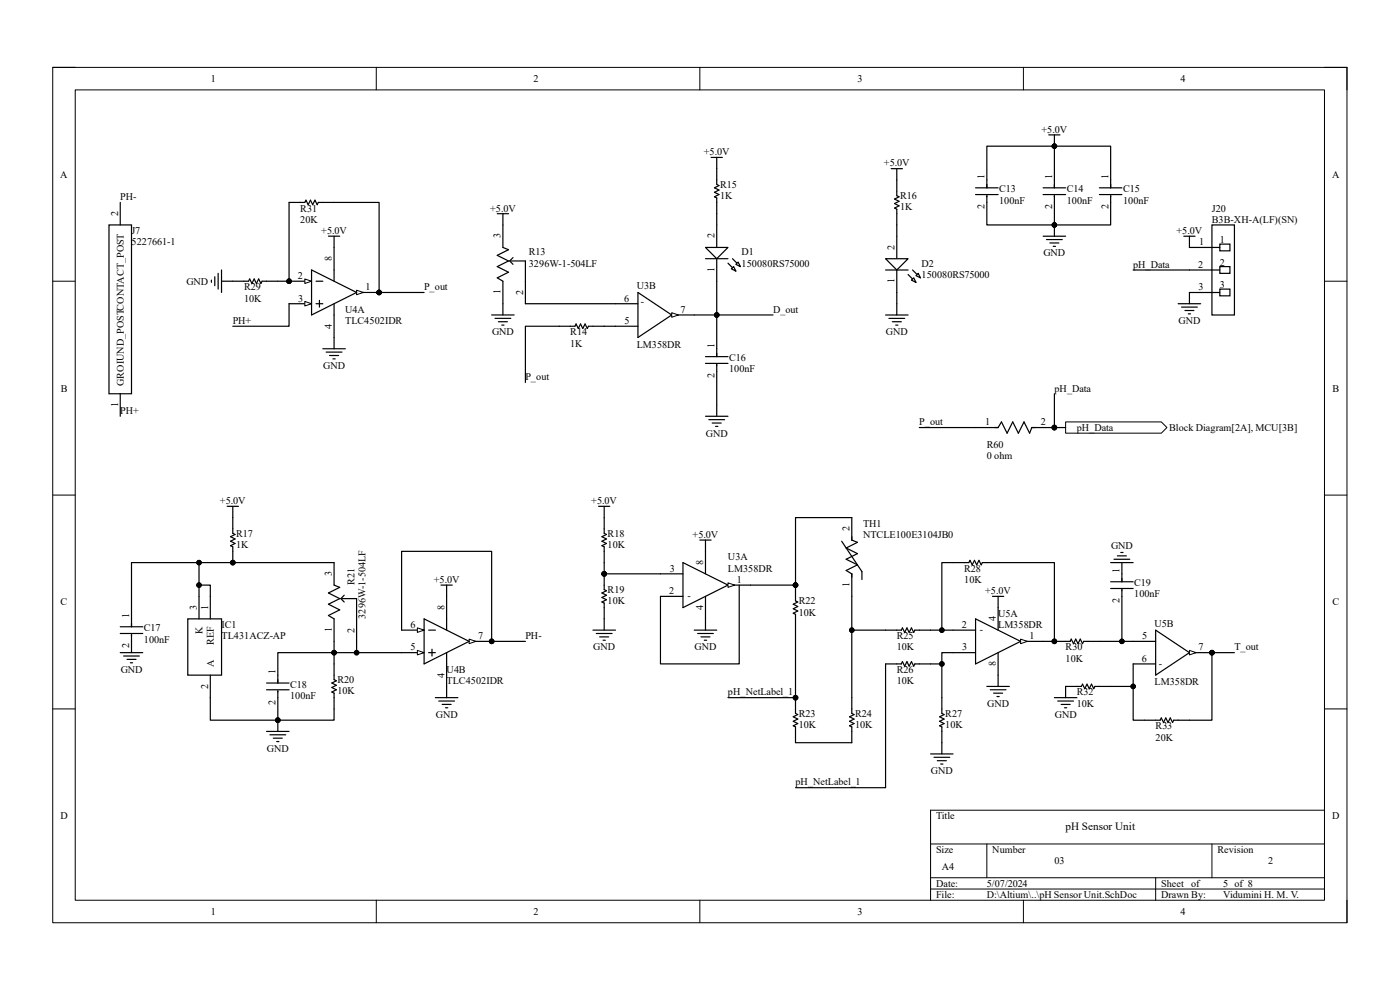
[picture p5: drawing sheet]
<svg xmlns="http://www.w3.org/2000/svg" width="297mm" height="210mm" viewBox="0 0 297 210" stroke-linecap="round" stroke-linejoin="round" font-family="sans-serif">
<path d="M11.2 14.3h274.6v181.4h-274.6z" fill="none" stroke="#000" stroke-width=".21"/>
<path d="M16 19.1h265v171.9h-265z" fill-rule="evenodd" fill="#fff"/>
<g fill="none" stroke="#000" stroke-width=".21">
<path d="M11.2 14.3h4.8M16 19.1h265v171.9h-265zM79.8 14.3v4.8M148.5 14.3v4.8M217.1 14.3v4.8M281 14.3h4.8v4.8M11.2 59.7h4.8M281 59.7h4.8M11.2 105h4.8M281 105h4.8M11.2 150.4h4.8M281 150.4h4.8"/>
<path d="M197.4 179h83.6M209.4 179v7.2M257.1 179v7.2M281 171.9h-83.6v19.1M79.8 191v4.7M148.5 191v4.7M197.4 186.2h83.6M197.4 188.6h83.6M217.1 191v4.7M245.2 186.2v4.8M285.8 191v4.7"/>
<circle cx="61.3" cy="59.7" r=".48"/>
<circle cx="80.4" cy="62" r=".48"/>
</g>
<g fill="#000">
<circle cx="61.3" cy="59.7" r=".48"/>
<circle cx="80.4" cy="62" r=".48"/>
</g>
<path d="M75.6 62h4.8" fill="none" stroke="#000" stroke-width=".25"/>
<path d="M75.6 61.6l1.5 .4-1.5 .5z" fill="#fff"/>
<g fill="none" stroke="#000" stroke-width=".21">
<path d="M75.6 61.6l1.5 .4-1.5 .5z"/>
<circle cx="80.4" cy="62" r=".48"/>
</g>
<circle cx="80.4" cy="62" r=".48" fill="#000"/>
<path d="M61.3 64.4h4.8" fill="none" stroke="#000" stroke-width=".25"/>
<path d="M64.7 64l1.4 .4-1.4 .5z" fill="#fff"/>
<path d="M64.7 64l1.4 .4-1.4 .5z" fill="none" stroke="#000" stroke-width=".21"/>
<path d="M61.3 59.7h4.8" fill="none" stroke="#000" stroke-width=".25"/>
<path d="M64.7 59.2l1.4 .5-1.4 .4z" fill="#fff"/>
<g fill="none" stroke="#000" stroke-width=".21">
<path d="M64.7 59.2l1.4 .5-1.4 .4z"/>
<circle cx="61.3" cy="59.7" r=".48"/>
<circle cx="104.3" cy="136.1" r=".48"/>
</g>
<g fill="#000">
<circle cx="61.3" cy="59.7" r=".48"/>
<circle cx="104.3" cy="136.1" r=".48"/>
</g>
<path d="M66.1 57.3l9.5 4.7-9.5 4.8zM67.1 59.7h1.4M70.9 52.5v7.2M67.1 64.4h1.4M67.8 63.7v1.4M70.9 64.4v7.2M99.5 136.1h4.8" fill="none" stroke="#000" stroke-width=".25"/>
<path d="M99.5 135.6l1.5 .5-1.5 .4z" fill="#fff"/>
<g fill="none" stroke="#000" stroke-width=".21">
<path d="M99.5 135.6l1.5 .5-1.5 .4z"/>
<circle cx="104.3" cy="136.1" r=".48"/>
</g>
<circle cx="104.3" cy="136.1" r=".48" fill="#000"/>
<path d="M85.2 138.5h4.8" fill="none" stroke="#000" stroke-width=".25"/>
<path d="M88.5 138l1.5 .5-1.5 .4z" fill="#fff"/>
<path d="M88.5 138l1.5 .5-1.5 .4z" fill="none" stroke="#000" stroke-width=".21"/>
<path d="M85.2 133.7h4.8" fill="none" stroke="#000" stroke-width=".25"/>
<path d="M88.5 133.2l1.5 .5-1.5 .4z" fill="#fff"/>
<path d="M88.5 133.2l1.5 .5-1.5 .4z" fill="none" stroke="#000" stroke-width=".21"/>
<path d="M144.9 119.3l9.5 4.8-9.5 4.8zM90 131.3l9.5 4.8-9.5 4.7zM90.9 133.7h1.5M90.9 138.5h1.5M91.6 137.7v1.5M94.8 126.5v7.2M94.8 138.5v7.1M140.1 121.7h4.8M140.1 126.5h4.8M154.4 124.1h4.8" fill="none" stroke="#000" stroke-width=".25"/>
<path d="M154.4 123.6l1.5 .5-1.5 .5z" fill="#fff"/>
<g fill="none" stroke="#000" stroke-width=".21">
<path d="M154.4 123.6l1.5 .5-1.5 .5z"/>
<circle cx="257.1" cy="138.5" r=".48"/>
</g>
<path d="M149.7 117v4.7M149.7 126.5v4.8M240.4 136.1h4.8M245.2 133.7l7.1 4.8-7.1 4.7zM252.3 138.5h4.8M240.4 140.8h4.8" fill="none" stroke="#000" stroke-width=".25"/>
<circle cx="257.1" cy="138.5" r=".48" fill="#000"/>
<path d="M252.3 138l1.5 .5-1.5 .4z" fill="#fff"/>
<g fill="none" stroke="#000" stroke-width=".21">
<path d="M252.3 138l1.5 .5-1.5 .4z"/>
<circle cx="257.1" cy="138.5" r=".48"/>
</g>
<circle cx="257.1" cy="138.5" r=".48" fill="#000"/>
<path d="M202.2 138.5h4.8M202.2 133.7h4.8M207 131.3l9.5 4.8-9.5 4.7zM216.5 136.1h4.8" fill="none" stroke="#000" stroke-width=".25"/>
<path d="M216.5 135.6l1.5 .5-1.5 .4z" fill="#fff"/>
<path d="M216.5 135.6l1.5 .5-1.5 .4z" fill="none" stroke="#000" stroke-width=".21"/>
<path d="M130.6 69.2h4.7M130.6 64.4h4.7M135.3 62l7.2 4.8-7.2 4.8zM142.5 66.8h4.8M211.8 128.9v4.8M211.8 138.5v4.7" fill="none" stroke="#000" stroke-width=".25"/>
<path d="M142.5 66.3l1.4 .5-1.4 .5z" fill="#fff"/>
<g fill="none" stroke="#000" stroke-width=".21">
<path d="M142.5 66.3l1.4 .5-1.4 .5z"/>
<circle cx="223.7" cy="31" r=".48"/>
<circle cx="223.7" cy="47.7" r=".48"/>
<circle cx="128.2" cy="121.7" r=".48"/>
<circle cx="168.8" cy="124.1" r=".48"/>
<circle cx="223.7" cy="136.1" r=".48"/>
<circle cx="168.8" cy="148" r=".48"/>
</g>
<g fill="none" stroke="#000" stroke-width=".25">
<path d="M150.9 33.4h2.3M152.1 33.4v5.7l.4 .3-.9 .4 .9 .5-.9 .5 .9 .5-.9 .5 .5 .2v3.3M189.1 35.8h2.4M190.3 35.8v5.7l.4 .3-.9 .4 .9 .5-.9 .5 .9 .5-.9 .4 .5 .3v3.3M207 39.8h4.8M209.4 38.2v1.6M221.3 39.8h4.8M222.5 28.6h2.4M223.7 28.6v2.4M223.7 38.2v1.6M233.2 39.8h4.8M235.6 38.2v1.6"/>
<path d="M44.8 59.4v.5M45.6 58.7v1.9M46.3 58v3.3M47 59.7h5.7l.3-.5 .4 .9 .5-.9 .5 .9 .5-.9 .5 .9 .2-.4h3.3M47 57.3v4.7M61.3 42.9h3.4l.2-.4 .5 .9 .5-.9 .4 .9 .5-.9 .5 .9 .2-.5h3.4M69.7 50.1h2.4M70.9 50.1v2.4M105.5 45.3h2.4M106.7 45.3v7.2l1.2 .5-2.4 1.2 2.4 1.2-2.4 1.2 2.4 1.1-2.4 1.2 1.2 .8v7.1M108.4 55.4h3.1v9M108.8 54.6l-.7 .8 .7 .7"/>
<path d="M207 41.3h4.8M209.4 41.5v1.4M221.3 41.3h4.8M221.3 50.1h4.8M222 50.8h3.4M222.7 51.5h1.9M223.4 52.3h.5M223.7 41.5v1.4M223.7 47.7v2.4M233.2 41.3h4.8M235.6 41.5v1.4M68.5 74h4.8"/>
<path d="M69.2 74.7h3.3M69.9 75.4h1.9M70.6 76.1h.5M70.9 71.6v2.4M104.3 66.8h4.8M105 67.5h3.4M105.7 68.3h1.9M106.5 69h.4M118.6 69.2h3.4l.2-.5 .5 1 .5-1 .4 1 .5-1 .5 1 .2-.5h3.4M149.7 75.7h4.7M149.7 77.1h4.7M152.1 74v1.7"/>
<path d="M152.1 77.3v1.5M187.9 66.8h4.7M188.6 67.5h3.3M189.3 68.3h1.9M190 69h.5M190.3 64.4v2.4M149.7 88.3h4.7M150.4 89h3.3M151.1 89.7h1.9M151.8 90.5h.5M152.1 85.9v2.4M127 107.4h2.4"/>
<path d="M128.2 107.4v5.7l.5 .3-1 .5 1 .4-1 .5 1 .5-1 .5 .5 .2v3.3M148.5 114.6h2.4M149.7 114.6v2.4M178.6 114.8l4.3 6.5v1.6M180.7 109.8v4.8l1.2 .5-2.4 1.1 2.4 1.2-2.4 1.2 2.4 1.2-2.4 1.2 1.2 .7v4.8M202.2 119.3h3.3l.3-.4 .5 .9 .4-.9 .5 .9 .5-.9 .5 .9 .2-.5h3.4M235.6 119.3h4.8M236.3 118.6h3.4M237.1 117.9h1.9M237.8 117.2h.5M238 119.3v4.1M125.8 133.7h4.8"/>
<path d="M126.5 134.4h3.4M127.2 135.1h1.9M127.9 135.8h.5M128.2 121.7v3.4l.5 .2-1 .5 1 .5-1 .5 1 .4-1 .5 .5 .2v5.8M147.3 133.7h4.8M148 134.4h3.3M148.7 135.1h1.9M149.4 135.8h.5M149.7 131.3v2.4M168.8 124.1v3.4l.4 .2-.9 .5 .9 .5-.9 .4 .9 .5-.9 .5 .5 .2v3.4M187.9 133.7h3.3l.3-.5 .4 1 .5-1 .5 1 .5-1 .4 1 .3-.5h3.3M210.6 126.5h2.3"/>
<path d="M211.8 126.5v2.4M223.7 136.1h3.3l.3-.5 .4 .9 .5-.9 .5 .9 .5-.9 .5 .9 .2-.4h3.3M235.6 123.4h4.8M235.6 124.8h4.8M238 125.1v1.4M168.8 148v3.3l.4 .3-.9 .5 .9 .4-.9 .5 .9 .5-.9 .5 .5 .2v3.3M180.7 148v3.3l.5 .3-1 .5 1 .4-1 .5 1 .5-1 .5 .5 .2v3.4M187.9 140.8h3.3l.3-.4 .4 .9 .5-.9 .5 .9 .5-.9 .4 .9 .3-.5h3.3M197.4 159.9h4.8M199.8 148v3.3l.5 .3-1 .5 1 .4-1 .5 1 .5-1 .5 .5 .2v5.7M209.4 145.6h4.7M210.1 146.3h3.3"/>
<path d="M210.8 147h1.9M211.5 147.8h.5M211.8 143.2v2.4M223.7 148h4.8M224.4 148.7h3.3M225.1 149.4h1.9M225.8 150.1h.5M235.6 145.6h-3.3l-.3 .5-.4-1-.5 1-.5-1-.5 1-.4-1-.3 .5h-3.3v2.4M242.8 152.8h3.3l.3-.5 .4 1 .5-1 .5 1 .5-1 .5 1 .2-.5h3.3M198.1 160.7h3.4M198.9 161.4h1.9M199.6 162.1h.4"/>
</g>
<g fill="#000">
<circle cx="223.7" cy="31" r=".48"/>
<circle cx="223.7" cy="47.7" r=".48"/>
<circle cx="128.2" cy="121.7" r=".48"/>
<circle cx="168.8" cy="124.1" r=".48"/>
<circle cx="223.7" cy="136.1" r=".48"/>
<circle cx="168.8" cy="148" r=".48"/>
</g>
<path d="M39.8 131.3h7.2v11.9h-7.2z" fill-rule="evenodd" fill="#fff"/>
<g fill="none" stroke="#000" stroke-width=".25">
<path d="M48.2 107.4h2.4M49.4 107.4v5.7l.5 .3-1 .5 1 .4-1 .5 1 .5-1 .5 .5 .2v3.3M70.9 119.3v4.8l1.2 .5-2.4 1.2 2.4 1.2-2.4 1.2 2.4 1.2-2.4 1.2 1.2 .7v4.8M25.5 133h4.8M25.5 134.4h4.8M25.5 138.5h4.8M26.2 139.2h3.4M26.9 139.9h2M27.9 131.3v1.7M27.9 134.6v3.9M39.8 131.3h7.2v11.9h-7.2zM42.2 126.5v4.8"/>
<path d="M44.6 126.5v4.8M72.5 127h3.1v9.1M73 126.3l-.7 .7 .7 .7M93.6 124.1h2.3M94.8 124.1v2.4M27.7 140.6h.4M44.6 143.2v4.8M56.6 144.9h4.7M56.6 146.3h4.7M56.6 155.2h4.7M57.3 155.9h3.3M58 156.6h1.9"/>
<path d="M58.7 157.3h.5M58.9 143.2v1.7M58.9 146.6v1.4M58.9 152.8v2.4M70.9 140.8v3.4l.5 .2-1 .5 1 .5-1 .4 1 .5-1 .5 .5 .2v3.4M92.4 148h4.7M93.1 148.7h3.3M93.8 149.4h1.9M94.5 150.1h.5M94.8 145.6v2.4"/>
</g>
<g fill="#000">
<circle cx="49.4" cy="119.3" r=".48"/>
<circle cx="58.9" cy="152.8" r=".48"/>
</g>
<g fill="none" stroke="#000" stroke-width=".21">
<circle cx="49.4" cy="119.3" r=".48"/>
<circle cx="58.9" cy="152.8" r=".48"/>
</g>
<path d="M226.1 89.5h20.3l1.2 1.2-1.2 1.2h-20.3z" fill-rule="evenodd" fill="#fff"/>
<path d="M226.1 89.5h20.3l1.2 1.2-1.2 1.2h-20.3z" fill="none" stroke="#000" stroke-width=".21"/>
<path d="M23.1 47.7h4.8v35.8h-4.8z" fill-rule="evenodd" fill="#fff"/>
<path d="M23.1 47.7h4.8v35.8h-4.8zM25.5 42.9v4.8M152.1 47.7v4.8M152.1 54.9v4.8M25.5 83.5v4.8" fill="none" stroke="#000" stroke-width=".25"/>
<path d="M149.7 52.5h4.7l-2.3 2.4z" fill="#fff"/>
<path d="M149.7 52.5h4.7l-2.3 2.4zM154.4 55.8l1.7 1.7M155.4 54.9l1.7 1.7" fill="none" stroke="#000" stroke-width=".25"/>
<path d="M155.2 57l.4-.4 .5 .9z" fill="#fff"/>
<path d="M155.2 57l.4-.4 .5 .9z" fill="none" stroke="#000" stroke-width=".25"/>
<path d="M156.1 56.1l.5-.5 .5 1z" fill="#fff"/>
<path d="M149.7 54.9h4.7M156.1 56.1l.5-.5 .5 1zM190.3 50.1v4.8M190.3 57.3v4.8" fill="none" stroke="#000" stroke-width=".25"/>
<path d="M187.9 54.9h4.7l-2.3 2.4z" fill="#fff"/>
<path d="M187.9 54.9h4.7l-2.3 2.4zM192.6 58.2l1.7 1.7M193.6 57.3l1.7 1.6" fill="none" stroke="#000" stroke-width=".25"/>
<path d="M193.8 58.9l.5 1-.9-.5z" fill="#fff"/>
<path d="M193.8 58.9l.5 1-.9-.5z" fill="none" stroke="#000" stroke-width=".25"/>
<path d="M194.8 58l.5 .9-1-.4z" fill="#fff"/>
<path d="M187.9 57.3h4.7M194.8 58l.5 .9-1-.4zM207 90.7h4.8l.7-1.2 1.2 2.4 1.2-2.4 1.1 2.4 1.2-2.4 1.2 2.4 .5-1.2h4.8" fill="none" stroke="#000" stroke-width=".25"/>
<circle cx="223.7" cy="90.7" r=".48" fill="#000"/>
<circle cx="223.7" cy="90.7" r=".48" fill="none" stroke="#000" stroke-width=".21"/>
<path d="M257.1 47.7h4.8v19.1h-4.8z" fill-rule="evenodd" fill="#fff"/>
<path d="M257.1 47.7h4.8v19.1h-4.8z" fill="none" stroke="#000" stroke-width=".25"/>
<path d="M258.8 51.8h2.1v1.4h-2.1z" fill-rule="evenodd" fill="#fff"/>
<path d="M257.1 52.5h1.7M258.8 51.8h2.1v1.4h-2.1z" fill="none" stroke="#000" stroke-width=".25"/>
<path d="M258.8 56.6h2.1v1.4h-2.1z" fill-rule="evenodd" fill="#fff"/>
<path d="M257.1 57.3h1.7M258.8 56.6h2.1v1.4h-2.1z" fill="none" stroke="#000" stroke-width=".25"/>
<path d="M258.8 61.3h2.1v1.5h-2.1z" fill-rule="evenodd" fill="#fff"/>
<g fill="none" stroke="#000" stroke-width=".25">
<path d="M209.4 38.2v-7.2h26.2v7.2M223.7 31v7.2M61.3 42.9v16.8h-2.4M70.9 42.9h9.5v19.1h9.6M152.1 45.3v2.4M152.1 59.7v14.3M190.3 47.7v2.4M209.4 42.9v4.8h26.2v-4.8M223.7 42.9v4.8M240.4 57.3h16.7M251.1 50.1h2.4M252.3 50.1v2.4h4.8"/>
<path d="M61.3 64.4v4.8h-11.9M111.5 64.4h19.1M118.6 69.2h-7.1v11.9M128.2 69.2h2.4M147.3 66.8h16.7M152.1 78.8v7.1M190.3 62.1v2.3M249.9 64.4h4.8M250.7 65.2h3.3M251.4 65.9h1.9M252.1 66.6h.5M258.8 61.3h2.1v1.5h-2.1z"/>
<path d="M258.8 62.1h-6.5v2.3M195 90.7h12M223.7 83.5v7.2h2.4M42.2 119.3h-14.3v12M70.9 119.3h-28.7v7.2M128.2 119.3v2.4h11.9M180.7 109.8h-11.9v14.3h-9.6M202.2 119.3h-2.4v14.4M211.8 119.3h11.9v16.8h-2.4M42.2 124.1h2.4v2.4M70.9 136.1v2.4h14.3M75.6 136.1v2.4"/>
<path d="M85.2 133.7v-16.7h19.1v19.1h7.2M156.8 124.1v16.7h-16.7v-14.3M168.8 133.7v14.3h-14.4M180.7 126.5v7.2h7.2M180.7 133.7v14.3M197.4 133.7h4.8M202.2 138.5h-2.4v9.5M233.2 136.1h7.2M238 126.5v9.6M261.9 138.5h-4.8v14.3h-4.8M44.6 148v4.8h14.3M58.9 148v4.8h12v-2.4"/>
<path d="M70.9 140.8v-2.3h-12v4.7M168.8 157.6h11.9M187.9 140.8v26.3h-19.1M197.4 140.8h2.4M240.4 140.8v4.8h-4.8M240.4 145.6v7.2h2.4"/>
</g>
<g fill="#000">
<circle cx="223.7" cy="31" r=".48"/>
<circle cx="61.3" cy="59.7" r=".48"/>
<circle cx="223.7" cy="47.7" r=".48"/>
<circle cx="80.4" cy="62" r=".48"/>
<circle cx="152.1" cy="66.8" r=".48"/>
<circle cx="223.7" cy="90.7" r=".48"/>
<circle cx="42.2" cy="119.3" r=".48"/>
<circle cx="49.4" cy="119.3" r=".48"/>
<circle cx="42.2" cy="124.1" r=".48"/>
<circle cx="70.9" cy="138.5" r=".48"/>
<circle cx="75.7" cy="138.5" r=".48"/>
<circle cx="104.3" cy="136.1" r=".48"/>
<circle cx="128.2" cy="121.7" r=".48"/>
<circle cx="168.8" cy="124.1" r=".48"/>
<circle cx="180.7" cy="133.7" r=".48"/>
<circle cx="199.8" cy="133.7" r=".48"/>
<circle cx="223.7" cy="136.1" r=".48"/>
<circle cx="238" cy="136.1" r=".48"/>
<circle cx="257.1" cy="138.5" r=".48"/>
<circle cx="58.9" cy="152.8" r=".48"/>
<circle cx="168.8" cy="148" r=".48"/>
<circle cx="199.8" cy="140.8" r=".48"/>
<circle cx="240.4" cy="145.6" r=".48"/>
</g>
<g fill="none" stroke="#000" stroke-width=".21">
<circle cx="223.7" cy="31" r=".48"/>
<circle cx="61.3" cy="59.7" r=".48"/>
<circle cx="223.7" cy="47.7" r=".48"/>
<circle cx="80.4" cy="62" r=".48"/>
<circle cx="152.1" cy="66.8" r=".48"/>
<circle cx="223.7" cy="90.7" r=".48"/>
<circle cx="42.2" cy="119.3" r=".48"/>
<circle cx="49.4" cy="119.3" r=".48"/>
<circle cx="42.2" cy="124.1" r=".48"/>
<circle cx="70.9" cy="138.5" r=".48"/>
<circle cx="75.7" cy="138.5" r=".48"/>
<circle cx="104.3" cy="136.1" r=".48"/>
<circle cx="128.2" cy="121.7" r=".48"/>
<circle cx="168.8" cy="124.1" r=".48"/>
<circle cx="180.7" cy="133.7" r=".48"/>
<circle cx="199.8" cy="133.7" r=".48"/>
<circle cx="223.7" cy="136.1" r=".48"/>
<circle cx="238" cy="136.1" r=".48"/>
<circle cx="257.1" cy="138.5" r=".48"/>
<circle cx="58.9" cy="152.8" r=".48"/>
<circle cx="168.8" cy="148" r=".48"/>
<circle cx="199.8" cy="140.8" r=".48"/>
<circle cx="240.4" cy="145.6" r=".48"/>
</g>
<text font-size="2.4" x="226.1" y="176.1">pH Sensor Unit</text>
<g font-size="2.2">
<text x="44.7" y="17.4">1</text>
<text x="113.2" y="17.4">2</text>
<text x="181.9" y="17.4">3</text>
<text x="250.4" y="17.4">4</text>
<text x="220.9" y="28.2">+5.0V</text>
<text x="149.3" y="32.9">+5.0V</text>
<text x="187.5" y="35.3">+5.0V</text>
<text x="12.8" y="37.7">A</text>
<text x="152.8" y="39.8">R15</text>
<text x="208.9" y="37.9" transform="rotate(-90 208.9 37.9)">1</text>
<text x="212" y="40.8">C13</text>
<text x="223.2" y="37.9" transform="rotate(-90 223.2 37.9)">1</text>
<text x="226.3" y="40.8">C14</text>
<text x="235.2" y="37.9" transform="rotate(-90 235.2 37.9)">1</text>
<text x="238.3" y="40.8">C15</text>
<text x="282.6" y="37.7">A</text>
<text x="25.1" y="45.8" transform="rotate(-90 25.1 45.8)">2</text>
<text x="25.5" y="42.5">PH-</text>
<text x="63.7" y="44.9">R31</text>
<text x="63.7" y="47.2">20K</text>
<text x="104" y="44.9">+5.0V</text>
<text x="152.8" y="42.2">1K</text>
<text x="191" y="42.2">R16</text>
<text x="191" y="44.6">1K</text>
<text x="208.9" y="44.4" transform="rotate(-90 208.9 44.4)">2</text>
<text x="212" y="43.2">100nF</text>
<text x="223.2" y="44.4" transform="rotate(-90 223.2 44.4)">2</text>
<text x="226.3" y="43.2">100nF</text>
<text x="235.2" y="44.4" transform="rotate(-90 235.2 44.4)">2</text>
<text x="238.3" y="43.2">100nF</text>
<text x="257.1" y="44.9">J20</text>
<text x="257.1" y="47.2">B3B-XH-A(LF)(SN)</text>
<text x="27.9" y="49.7">J7</text>
<text x="27.9" y="52">5227661-1</text>
<text x="68.2" y="49.7">+5.0V</text>
<text x="106.2" y="50.6" transform="rotate(-90 106.2 50.6)">3</text>
<text x="151.6" y="50.6" transform="rotate(-90 151.6 50.6)">2</text>
<text x="189.8" y="53" transform="rotate(-90 189.8 53)">2</text>
<text x="249.6" y="49.7">+5.0V</text>
<text x="254.4" y="52">1</text>
<text x="258.8" y="51.6">1</text>
<text x="63.2" y="59.2">2</text>
<text x="70.4" y="55.4" transform="rotate(-90 70.4 55.4)">8</text>
<text x="112.2" y="54.2">R13</text>
<text x="112.2" y="56.6">3296W-1-504LF</text>
<text x="151.6" y="57.6" transform="rotate(-90 151.6 57.6)">1</text>
<text x="157.3" y="54.2">D1</text>
<text x="157.3" y="56.6">150080RS75000</text>
<text x="189.8" y="60" transform="rotate(-90 189.8 60)">1</text>
<text x="195.5" y="56.6">D2</text>
<text x="195.5" y="59">150080RS75000</text>
<text x="221.4" y="54.4">GND</text>
<text x="240.4" y="56.8">pH_Data</text>
<text x="254.2" y="56.8">2</text>
<text x="258.8" y="56.3">2</text>
<text x="39.5" y="60.4">GND</text>
<text x="51.8" y="61.6">R29</text>
<text x="51.8" y="64">10K</text>
<text x="63.3" y="64">3</text>
<text x="77.6" y="61.6">1</text>
<text x="90" y="61.6">P_out</text>
<text x="106.2" y="62.4" transform="rotate(-90 106.2 62.4)">1</text>
<text x="111" y="62.6" transform="rotate(-90 111 62.6)">2</text>
<text x="132.4" y="64">6</text>
<text x="135.1" y="61.3">U3B</text>
<text x="136.6" y="63.7" transform="rotate(-180 136.6 63.7)">-</text>
<text x="254.3" y="61.6">3</text>
<text x="258.8" y="61.1">3</text>
<text x="49.4" y="68.7">PH+</text>
<text x="70.4" y="69.7" transform="rotate(-90 70.4 69.7)">4</text>
<text x="73.2" y="66.3">U4A</text>
<text x="73.2" y="68.7">TLC4502IDR</text>
<text x="104.4" y="71.1">GND</text>
<text x="121" y="71.1">R14</text>
<text x="132.5" y="68.7">5</text>
<text x="144.4" y="66.3">7</text>
<text x="164" y="66.3">D_out</text>
<text x="188" y="71.1">GND</text>
<text x="250" y="68.7">GND</text>
<text x="121" y="73.5">1K</text>
<text x="135.1" y="73.7">LM358DR</text>
<text x="151.6" y="73.7" transform="rotate(-90 151.6 73.7)">1</text>
<text x="154.7" y="76.6">C16</text>
<text x="12.9" y="83.1">B</text>
<text x="26.2" y="81.9" transform="rotate(-90 26.2 81.9)">GROIUND_POSTCONTACT_POST</text>
<text x="68.6" y="78.3">GND</text>
<text x="111.5" y="80.7">P_out</text>
<text x="151.6" y="80.2" transform="rotate(-90 151.6 80.2)">2</text>
<text x="154.7" y="79">100nF</text>
<text x="223.7" y="83.1">pH_Data</text>
<text x="282.7" y="83.1">B</text>
<text x="25.1" y="86.3" transform="rotate(-90 25.1 86.3)">1</text>
<text x="25.5" y="87.8">PH+</text>
<text x="149.7" y="92.6">GND</text>
<text x="195" y="90.2">P_out</text>
<text x="209" y="90.2">1</text>
<text x="209.3" y="95">R60</text>
<text x="220.8" y="90.2">2</text>
<text x="228.4" y="91.4">pH_Data</text>
<text x="248" y="91.4">Block Diagram[2A], MCU[3B]</text>
<text x="209.3" y="97.4">0 ohm</text>
<text x="46.7" y="106.9">+5.0V</text>
<text x="125.4" y="106.9">+5.0V</text>
<text x="50.1" y="113.9">R17</text>
<text x="128.9" y="113.9">R18</text>
<text x="180.3" y="112.6" transform="rotate(-90 180.3 112.6)">2</text>
<text x="183.1" y="111.7">TH1</text>
<text x="50.1" y="116.2">1K</text>
<text x="128.9" y="116.2">10K</text>
<text x="146.9" y="114.1">+5.0V</text>
<text x="149.2" y="119.8" transform="rotate(-90 149.2 119.8)">8</text>
<text x="154.4" y="118.9">U3A</text>
<text x="183.1" y="114.1">NTCLE100E3104JB0</text>
<text x="235.7" y="116.5">GND</text>
<text x="70.4" y="122.2" transform="rotate(-90 70.4 122.2)">3</text>
<text x="75.2" y="124.1" transform="rotate(-90 75.2 124.1)">R21</text>
<text x="92" y="123.7">+5.0V</text>
<text x="128.9" y="125.8">R19</text>
<text x="142.1" y="121.3">3</text>
<text x="154.4" y="121.3">LM358DR</text>
<text x="156.3" y="123.7">1</text>
<text x="180.3" y="124.5" transform="rotate(-90 180.3 124.5)">1</text>
<text x="204.6" y="121.3">R28</text>
<text x="204.6" y="123.7">10K</text>
<text x="237.5" y="121.5" transform="rotate(-90 237.5 121.5)">1</text>
<text x="240.6" y="124.4">C19</text>
<text x="12.9" y="128.4">C</text>
<text x="27.4" y="131.1" transform="rotate(-90 27.4 131.1)">1</text>
<text x="41.7" y="129.4" transform="rotate(-90 41.7 129.4)">3</text>
<text x="44.2" y="129.4" transform="rotate(-90 44.2 129.4)">1</text>
<text x="77.6" y="131.3" transform="rotate(-90 77.6 131.3)">3296W-1-504LF</text>
<text x="94.3" y="129.4" transform="rotate(-90 94.3 129.4)">8</text>
<text x="128.9" y="128.2">10K</text>
<text x="142" y="126">2</text>
<text x="145.8" y="127">-</text>
<text x="149.2" y="129.4" transform="rotate(-90 149.2 129.4)">4</text>
<text x="169.5" y="128.2">R22</text>
<text x="169.5" y="130.6">10K</text>
<text x="209" y="126">+5.0V</text>
<text x="211.3" y="131.7" transform="rotate(-90 211.3 131.7)">4</text>
<text x="211.8" y="130.8">U5A</text>
<text x="237.5" y="128" transform="rotate(-90 237.5 128)">2</text>
<text x="240.6" y="126.7">100nF</text>
<text x="282.7" y="128.4">C</text>
<text x="27.4" y="137.5" transform="rotate(-90 27.4 137.5)">2</text>
<text x="30.5" y="133.9">C17</text>
<text x="30.5" y="136.3">100nF</text>
<text x="43" y="134.5" transform="rotate(-90 43 134.5)">K</text>
<text x="45.3" y="136.8" transform="rotate(-90 45.3 136.8)">REF</text>
<text x="47" y="133.2">IC1</text>
<text x="47" y="135.6">TL431ACZ-AP</text>
<text x="70.4" y="134" transform="rotate(-90 70.4 134)">1</text>
<text x="75.2" y="134.2" transform="rotate(-90 75.2 134.2)">2</text>
<text x="87.1" y="133.2">6</text>
<text x="87.1" y="138">5</text>
<text x="101.4" y="135.6">7</text>
<text x="111.5" y="135.6">PH-</text>
<text x="125.9" y="138">GND</text>
<text x="147.4" y="138">GND</text>
<text x="190.2" y="135.6">R25</text>
<text x="190.2" y="138">10K</text>
<text x="204" y="133.2">2</text>
<text x="204.1" y="138">3</text>
<text x="208.6" y="133.2" transform="rotate(-180 208.6 133.2)">-</text>
<text x="211.8" y="133.2">LM358DR</text>
<text x="218.4" y="135.6">1</text>
<text x="226.1" y="138">R30</text>
<text x="242.3" y="135.6">5</text>
<text x="244.9" y="133">U5B</text>
<text x="254.3" y="138">7</text>
<text x="261.9" y="138">T_out</text>
<text x="25.6" y="142.7">GND</text>
<text x="45.3" y="141.6" transform="rotate(-90 45.3 141.6)">A</text>
<text x="58.5" y="143" transform="rotate(-90 58.5 143)">1</text>
<text x="94.3" y="143.8" transform="rotate(-90 94.3 143.8)">4</text>
<text x="94.7" y="142.7">U4B</text>
<text x="190.2" y="142.7">R26</text>
<text x="211.3" y="141.3" transform="rotate(-90 211.3 141.3)">8</text>
<text x="226.1" y="140.4">10K</text>
<text x="242.3" y="140.4">6</text>
<text x="245.9" y="141.6">-</text>
<text x="44.2" y="146.1" transform="rotate(-90 44.2 146.1)">2</text>
<text x="58.5" y="149.5" transform="rotate(-90 58.5 149.5)">2</text>
<text x="61.6" y="145.9">C18</text>
<text x="61.6" y="148.3">100nF</text>
<text x="71.6" y="144.9">R20</text>
<text x="71.6" y="147.3">10K</text>
<text x="94.7" y="145.2">TLC4502IDR</text>
<text x="154.4" y="147.5">pH_NetLabel_1</text>
<text x="190.2" y="145.2">10K</text>
<text x="209.4" y="149.9">GND</text>
<text x="228.4" y="147.5">R32</text>
<text x="228.4" y="149.9">10K</text>
<text x="244.9" y="145.4">LM358DR</text>
<text x="92.5" y="152.3">GND</text>
<text x="169.5" y="152.1">R23</text>
<text x="169.5" y="154.5">10K</text>
<text x="181.4" y="152.1">R24</text>
<text x="181.4" y="154.5">10K</text>
<text x="200.5" y="152.1">R27</text>
<text x="200.5" y="154.5">10K</text>
<text x="223.8" y="152.3">GND</text>
<text x="245.2" y="154.7">R33</text>
<text x="56.6" y="159.5">GND</text>
<text x="245.2" y="157.1">20K</text>
<text x="168.7" y="166.6">pH_NetLabel_1</text>
<text x="197.5" y="164.3">GND</text>
<text x="12.8" y="173.8">D</text>
<text x="198.6" y="173.8">Title</text>
<text x="282.6" y="173.8">D</text>
<text x="198.6" y="181">Size</text>
<text x="199.8" y="184.5">A4</text>
<text x="210.5" y="181">Number</text>
<text x="223.7" y="183.3">03</text>
<text x="258.3" y="181">Revision</text>
<text x="269" y="183.3">2</text>
<text x="198.6" y="188.1">Date:</text>
<text x="198.6" y="190.5">File:</text>
<text x="209.3" y="190.5">D:\Altium\..\pH Sensor Unit.SchDoc</text>
<text x="209.3" y="188.1">5/07/2024</text>
<text x="246.3" y="190.5">Drawn By:</text>
<text x="246.3" y="188.1">Sheet</text>
<text x="252.7" y="188.1">of</text>
<text x="259.5" y="190.5">Vidumini H. M. V.</text>
<text x="259.5" y="188.1">5 of 8</text>
<text x="44.7" y="194.1">1</text>
<text x="113.2" y="194.1">2</text>
<text x="181.9" y="194.1">3</text>
<text x="250.4" y="194.1">4</text>
</g>
</svg>
